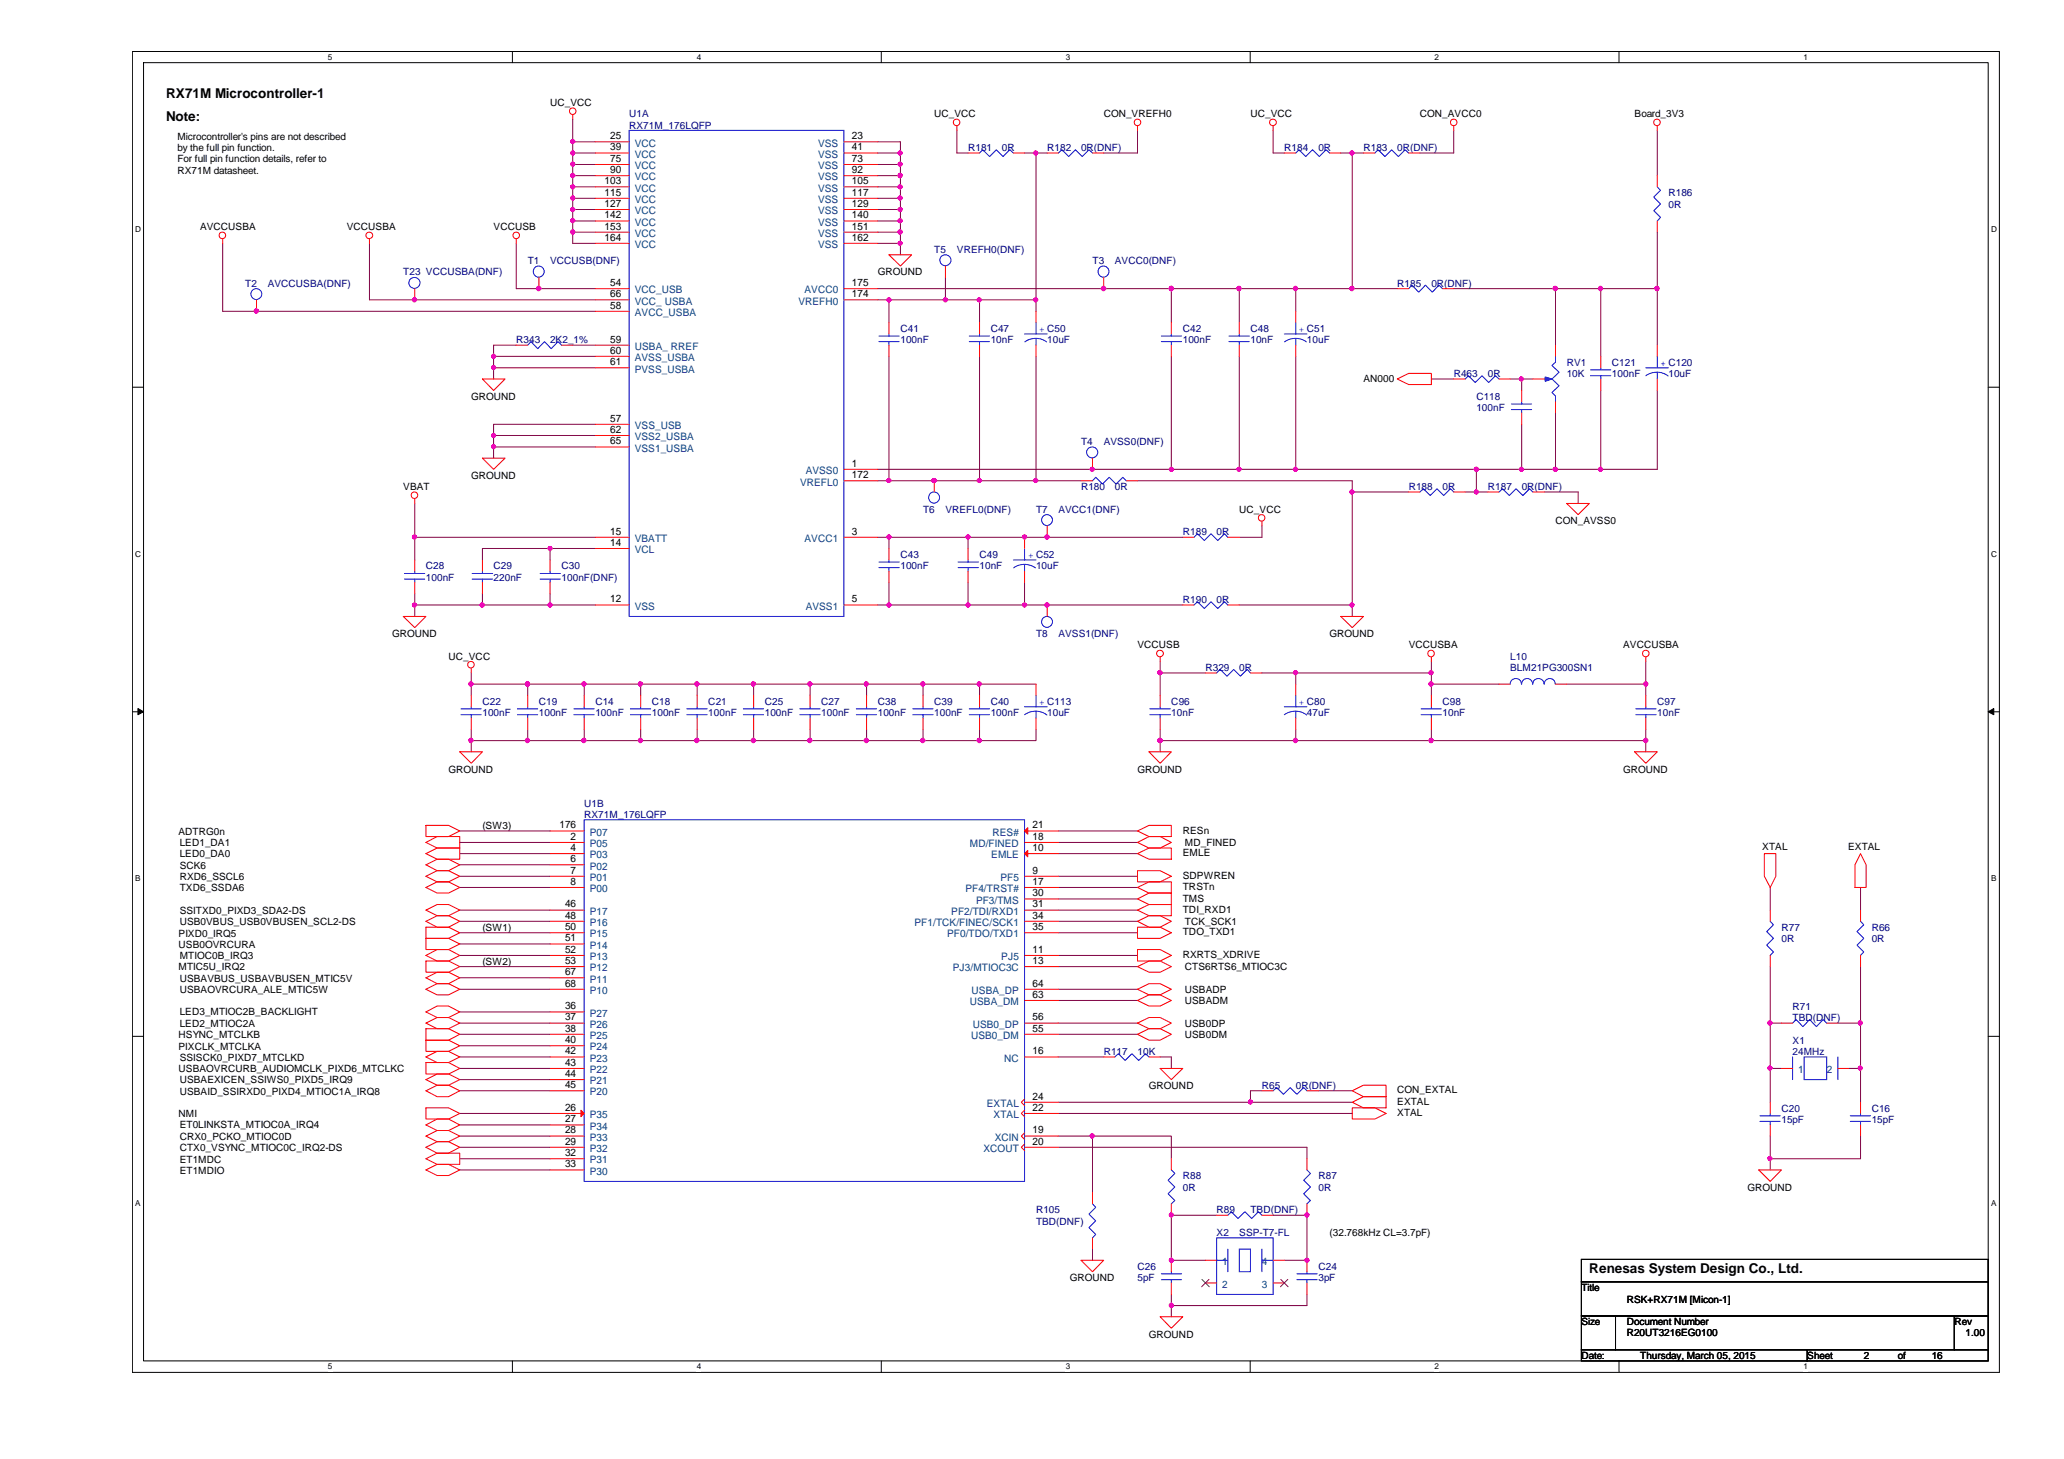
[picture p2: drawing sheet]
<svg xmlns="http://www.w3.org/2000/svg" width="297mm" height="210mm" viewBox="0 0 297 210" stroke-linecap="round" stroke-linejoin="round" font-family="sans-serif">
<path d="M19 7.4h268.7v190h-268.6zM20.7 9h265.4v186.8h-265.4z" fill="none" stroke="#000" stroke-width=".14"/>
<g fill="#fff">
<path d="M47.2 7.6h.6v1.3h-.6z"/>
<path d="M47.2 196h.6v1.3h-.6z"/>
</g>
<path d="M73.7 7.4v1.6M73.7 195.8v1.6" fill="none" stroke="#000" stroke-width=".14"/>
<g fill="#fff">
<path d="M100.3 7.6h.6v1.3h-.6z"/>
<path d="M100.3 196h.6v1.3h-.6z"/>
</g>
<path d="M126.8 7.4v1.6M126.8 195.8v1.6" fill="none" stroke="#000" stroke-width=".14"/>
<g fill="#fff">
<path d="M153.4 7.6h.6v1.3h-.6z"/>
<path d="M153.4 196h.6v1.3h-.6z"/>
</g>
<path d="M179.9 7.4v1.6M179.9 195.8v1.6" fill="none" stroke="#000" stroke-width=".14"/>
<g fill="#fff">
<path d="M206.5 7.6h.6v1.3h-.6z"/>
<path d="M206.5 196h.6v1.3h-.6z"/>
</g>
<path d="M233 7.4v1.6M233 195.8v1.6" fill="none" stroke="#000" stroke-width=".14"/>
<g fill="#fff">
<path d="M259.5 7.6h.6v1.3h-.6z"/>
<path d="M259.5 196h.6v1.3h-.6z"/>
<path d="M19.5 32.3h.8v1.4h-.8z"/>
<path d="M286.6 32.3h.8v1.4h-.8z"/>
<path d="M19.5 79h.8v1.3h-.8z"/>
<path d="M286.6 79h.8v1.3h-.8z"/>
</g>
<path d="M19.1 55.7h1.6M286.1 55.7h1.6" fill="none" stroke="#000" stroke-width=".14"/>
<g fill="#fff">
<path d="M19.5 125.7h.7v1.3h-.7z"/>
<path d="M286.6 125.7h.7v1.3h-.7z"/>
</g>
<path d="M19.1 102.4h1.6M286.1 102.4h1.6" fill="none" stroke="#000" stroke-width=".14"/>
<path d="M19.9 101.9l.8 .5-.8 .4zM286.1 102.4l.8-.5v.9z" fill="#000" stroke="#000" stroke-width=".14"/>
<g fill="#fff">
<path d="M19.5 172.4h.7v1.3h-.7z"/>
<path d="M286.6 172.4h.7v1.3h-.7z"/>
</g>
<path d="M19.1 149.1h1.6M286.1 149.1h1.6M227.6 181.2h58.5v3.2h-58.5zM227.6 184.4h58.5v4.9h-58.5zM227.6 189.3h4.9v4.9h-4.9zM227.6 194.2h32.5v1.6h-32.5zM232.5 189.3h48.8v4.9h-48.8zM260.1 194.2h26v1.6h-26zM281.3 189.3h4.8v4.9h-4.8z" fill="none" stroke="#000" stroke-width=".14"/>
<g fill="none" stroke="#800040" stroke-width=".14">
<path d="M82.4 17.1v3.3M137.7 18.8v3.2h1.6M163.7 18.8v3.2h-4.9M183.2 18.8v3.2h1.6M209.2 18.8v3.2h-4.9M238.5 18.8v6.5M32 35v9.8h53.7M53.2 35v8.1h32.5M74.3 35v6.5h11.4M82.4 33.4v1.6h3.3M82.4 20.4v1.6M82.4 22v1.7"/>
<path d="M82.4 23.7v1.6M82.4 25.3v1.6M82.4 26.9v1.6M82.4 28.5v1.6M82.4 30.1v1.7M82.4 31.8v1.6M82.4 20.4h3.3M82.4 22h3.3M82.4 23.7h3.3M82.4 25.3h3.3M82.4 26.9h3.3M82.4 28.5h3.3"/>
<path d="M82.4 30.1h3.3M82.4 31.8h3.3M82.4 33.4h3.3M126.3 20.4h3.3v1.6M126.3 35h3.3M126.3 33.4h3.3M126.3 31.8h3.3M126.3 30.1h3.3M126.3 28.5h3.3M126.3 26.9h3.3M126.3 25.3h3.3M126.3 23.7h3.3"/>
<path d="M126.3 22h3.3M129.6 33.4v1.6M129.6 35v1.7M129.6 31.8v1.6M129.6 30.1v1.7M129.6 28.5v1.6M129.6 26.9v1.6M129.6 25.3v1.6M129.6 23.7v1.6M129.6 22v1.7M136.1 39.9v3.2h-8.2M147.4 22h1.7"/>
<path d="M149.1 22h1.6M149.1 22v21.1M193 22h1.6M194.6 22v19.5M194.6 22h1.6M238.5 33.4v8.1M71 52.9v1.6M71 51.3v1.6M71 52.9h14.7M71 51.3h14.7M74.3 49.7h-3.3v1.6M82.4 49.7h3.3"/>
<path d="M126.3 41.5h42.3v4.9M126.3 43.1h1.6M127.9 43.1v3.3M127.9 51.3v17.9M136.1 43.1h4.9M141 43.1v3.3M141 51.3v17.9M141 43.1h8.1M149.1 43.1v1.7M149.1 51.3v17.9M168.6 51.3v16.2M168.6 41.5h9.8"/>
<path d="M178.4 41.5h16.2M178.4 41.5v4.9M178.4 51.3v16.2M186.5 41.5v3.3M186.5 51.3v16.2h26M194.6 41.5h6.5M206 54.5h3.2M209.2 41.5h14.7v8.2M217.3 54.5h1.7M219 54.5v1.7M219 54.5h1.6M223.9 41.5h6.5"/>
<path d="M223.9 59.4v8.1h6.5M230.4 56.2v11.3M230.4 41.5h8.1M230.4 41.5v9.8M238.5 56.2v11.3h-8.1M238.5 41.5v8.2M59.7 72.4v4.9M59.7 77.3v3.3M59.7 77.3h26M71 62.7v1.6M71 64.3v1.6M71 62.7h14.7"/>
<path d="M71 64.3h14.7M79.2 78.9h6.5M85.7 61h-14.7v1.7M126.3 77.3h1.6M126.3 67.5h42.3M126.3 69.2h1.6M127.9 69.2h13.1M139.3 77.3h-11.4v1.6M141 69.2h8.1M149.1 69.2h6.5M163.7 69.2h30.9v1.6M168.6 67.5h9.8"/>
<path d="M170.2 77.3h-30.9v1.6M178.4 67.5h8.1M181.6 75.6v1.7h-3.2M194.6 70.8v16.2M194.6 70.8h8.1M210.9 70.8h1.6M212.5 70.8h1.6M212.5 67.5v3.3M212.5 67.5h6.5M219 61v6.5h4.9M222.3 70.8h4.8v1.6M59.7 85.4v1.6"/>
<path d="M59.7 87v1.7M59.7 87h9.7M67.8 98.4h8.1M67.8 96.8v1.6M67.8 98.4v1.6M69.4 80.6v-1.7h9.8v1.7M69.4 85.4v1.6M69.4 87h9.8M75.9 98.4v1.6M75.9 98.4h8.2M79.2 87h6.5M79.2 85.4v1.6"/>
<path d="M84.1 98.4v1.6M84.1 98.4h8.1M92.2 98.4v1.6M92.2 98.4h8.1M100.3 98.4v1.6M100.3 98.4h8.2M108.5 98.4v1.6M108.5 98.4h8.1M116.6 98.4v1.6M116.6 98.4h8.1M124.7 98.4v1.6M124.7 98.4h8.1"/>
<path d="M127.9 83.8v3.2h-1.6M132.8 98.4v1.6M132.8 98.4h8.2M139.3 87h8.1M139.3 83.8v3.2h-11.4M141 98.4h8.1M141 98.4v1.6M147.4 83.8v3.2M147.4 87h22.8M167 96.8h6.5M167 95.2v1.6M167 96.8v3.2"/>
<path d="M178.4 87h16.2M181.6 96.8h4.9M186.5 96.8v1.6M186.5 96.8h19.5M194.6 87v1.7M206 98.4h9.7M206 95.2v1.6M206 98.4v1.6M206 96.8v1.6M225.5 98.4h11.4M236.9 98.4v1.6M236.9 95.2v3.2"/>
<path d="M66.2 119.5h13M67.8 104.9v1.7M67.8 106.6v1.6M75.9 104.9v1.7h-8.1M84.1 104.9v1.7h-8.2M92.2 104.9v1.7h-8.1M100.3 104.9v1.7h-8.1M108.5 104.9v1.7h-8.2M116.6 104.9v1.7h-8.1M124.7 104.9v1.7h-8.1M132.8 104.9v1.7h-8.1M141 104.9v1.7h-8.2"/>
<path d="M149.1 104.9v1.7h-8.1M152.3 119.5h11.4M167 106.6h19.5M167 106.6v1.6M167 104.9v1.7M186.5 104.9v1.7M186.5 106.6h19.5M206 104.9v1.7M206 106.6h30.9M236.9 104.9v1.7M236.9 106.6v1.6M66.2 121.2h13"/>
<path d="M66.2 124.4h13M66.2 126.1h13M66.2 127.7h13M66.2 132.5h13M66.2 135.8h13M66.2 139.1h13M66.2 122.8h13M66.2 130.9h13M66.2 134.2h13M66.2 137.5h13M152.3 121.2h11.4M152.3 122.8h11.4"/>
<path d="M152.3 126.1h11.4M152.3 127.7h11.4M152.3 129.3h11.4M152.3 130.9h11.4M152.3 132.5h11.4M152.3 134.2h11.4M152.3 137.5h11.4M152.3 139.1h11.4M254.8 139.1v8.1M254.8 127.7v3.2M267.8 139.1v8.1M267.8 127.7v3.2"/>
<path d="M66.2 142.3h13M66.2 147.2h13M66.2 150.5h13M66.2 153.7h13M66.2 156.9h13M66.2 140.7h13M66.2 145.6h13M66.2 148.8h13M66.2 152.1h13M66.2 155.3h13M152.3 158.6h27.7M152.3 148.8h11.4"/>
<path d="M152.3 147.2h11.4M152.3 143.9h11.4M152.3 142.3h11.4M152.3 152.1h6.5M167 152.1h1.6v1.6M180 158.6h14.6M181.6 156.9h-1.6v1.7M189.7 156.9h4.9M254.8 147.2h1.6M254.8 153.7h1.6M254.8 153.7v4.9M254.8 147.2v6.5"/>
<path d="M264.5 147.2h3.3M266.1 153.7h1.7M267.8 147.2v6.5M267.8 153.7v4.9M66.2 161.8h13M66.2 165.1h13M66.2 168.3h13M66.2 160.2h13M66.2 163.4h13M66.2 166.7h13M152.3 160.2h42.3M152.3 165.1h35.8v1.6"/>
<path d="M152.3 163.4h4.9v8.2M157.2 179.7v1.6M157.2 163.4h11.4v3.3M175.1 174.8h-6.5v6.5h4.9M183.2 174.8h4.9v6.5h-3.3M254.8 163.4v3.3M254.8 166.7v1.6M267.8 163.4v3.3h-13M168.6 186.2v1.6M168.6 187.8v1.6M188.1 186.2v1.6h-19.5"/>
</g>
<g fill="#f0f" stroke="#f0f" stroke-width=".14">
<circle cx="82.4" cy="20.4" r=".3"/>
<circle cx="82.4" cy="22" r=".3"/>
<circle cx="82.4" cy="23.6" r=".3"/>
<circle cx="82.4" cy="25.2" r=".31"/>
<circle cx="82.4" cy="26.9" r=".3"/>
<circle cx="82.4" cy="28.5" r=".3"/>
<circle cx="82.4" cy="30.1" r=".3"/>
<circle cx="82.4" cy="31.7" r=".3"/>
<circle cx="82.4" cy="33.4" r=".31"/>
<circle cx="71" cy="52.9" r=".3"/>
<circle cx="71" cy="51.3" r=".3"/>
<circle cx="77.5" cy="41.5" r=".32"/>
<circle cx="36.9" cy="44.7" r=".31"/>
<circle cx="71" cy="62.6" r=".3"/>
<circle cx="71" cy="64.3" r=".3"/>
<circle cx="59.6" cy="77.3" r=".3"/>
<circle cx="79.2" cy="78.9" r=".3"/>
<circle cx="69.4" cy="87" r=".31"/>
<circle cx="59.6" cy="87" r=".3"/>
<circle cx="129.5" cy="35" r=".3"/>
<circle cx="129.5" cy="31.7" r=".3"/>
<circle cx="129.5" cy="30.1" r=".3"/>
<circle cx="129.5" cy="28.5" r=".3"/>
<circle cx="129.5" cy="26.9" r=".3"/>
<circle cx="129.5" cy="25.2" r=".31"/>
<circle cx="129.5" cy="23.6" r=".3"/>
<circle cx="129.5" cy="22" r=".3"/>
<circle cx="136.1" cy="43.1" r=".3"/>
<circle cx="140.9" cy="43.1" r=".3"/>
<circle cx="140.9" cy="69.1" r=".3"/>
<circle cx="149.1" cy="43.1" r=".3"/>
<circle cx="149.1" cy="22" r=".3"/>
<circle cx="168.6" cy="41.5" r=".31"/>
<circle cx="158.8" cy="41.5" r=".32"/>
<circle cx="168.6" cy="67.5" r=".3"/>
<circle cx="178.3" cy="67.5" r=".3"/>
<circle cx="186.4" cy="67.5" r=".3"/>
<circle cx="186.4" cy="41.5" r=".31"/>
<circle cx="178.3" cy="41.5" r=".31"/>
<circle cx="194.6" cy="41.5" r=".31"/>
<circle cx="194.6" cy="22" r=".3"/>
<circle cx="79.2" cy="87" r=".3"/>
<circle cx="134.4" cy="69.1" r=".31"/>
<circle cx="129.5" cy="33.4" r=".31"/>
<circle cx="157.2" cy="67.5" r=".3"/>
<circle cx="149.1" cy="69.1" r=".3"/>
<circle cx="212.5" cy="70.8" r=".3"/>
<circle cx="212.5" cy="67.5" r=".3"/>
<circle cx="218.9" cy="67.5" r=".3"/>
<circle cx="223.8" cy="67.5" r=".31"/>
<circle cx="218.9" cy="54.5" r=".3"/>
<circle cx="223.8" cy="41.5" r=".32"/>
<circle cx="230.3" cy="67.5" r=".3"/>
<circle cx="238.5" cy="41.5" r=".31"/>
<circle cx="230.3" cy="41.5" r=".31"/>
<circle cx="127.9" cy="77.3" r=".3"/>
<circle cx="139.3" cy="77.3" r=".3"/>
<circle cx="147.4" cy="87" r=".3"/>
<circle cx="139.3" cy="87" r=".3"/>
<circle cx="127.9" cy="87" r=".3"/>
<circle cx="150.7" cy="77.3" r=".31"/>
<circle cx="150.7" cy="87" r=".31"/>
<circle cx="194.6" cy="87" r=".3"/>
<circle cx="127.9" cy="43.1" r=".3"/>
<circle cx="127.9" cy="69.1" r=".3"/>
<circle cx="147.4" cy="77.3" r=".3"/>
<circle cx="75.9" cy="98.4" r=".31"/>
<circle cx="67.8" cy="98.4" r=".31"/>
<circle cx="140.9" cy="106.5" r=".31"/>
<circle cx="132.8" cy="106.5" r=".31"/>
<circle cx="140.9" cy="98.4" r=".31"/>
<circle cx="132.8" cy="98.4" r=".31"/>
<circle cx="116.5" cy="98.4" r=".31"/>
<circle cx="108.4" cy="98.4" r=".31"/>
<circle cx="100.3" cy="98.4" r=".31"/>
<circle cx="92.1" cy="98.4" r=".31"/>
<circle cx="84" cy="98.4" r=".31"/>
<circle cx="67.8" cy="106.5" r=".31"/>
<circle cx="75.9" cy="106.5" r=".31"/>
<circle cx="84" cy="106.5" r=".31"/>
<circle cx="92.1" cy="106.5" r=".31"/>
<circle cx="100.3" cy="106.5" r=".31"/>
<circle cx="108.4" cy="106.5" r=".31"/>
<circle cx="116.5" cy="106.5" r=".31"/>
<circle cx="124.7" cy="106.5" r=".31"/>
<circle cx="124.7" cy="98.4" r=".31"/>
<circle cx="236.8" cy="98.4" r=".31"/>
<circle cx="188.1" cy="181.3" r=".3"/>
<circle cx="188.1" cy="174.8" r=".3"/>
<circle cx="168.6" cy="187.8" r=".31"/>
<circle cx="157.2" cy="163.4" r=".31"/>
<circle cx="168.6" cy="181.3" r=".3"/>
<circle cx="168.6" cy="174.8" r=".3"/>
<circle cx="254.7" cy="147.2" r=".31"/>
<circle cx="267.7" cy="147.2" r=".31"/>
<circle cx="254.7" cy="166.7" r=".3"/>
<circle cx="254.7" cy="153.7" r=".3"/>
<circle cx="267.7" cy="153.7" r=".3"/>
<circle cx="180" cy="158.5" r=".3"/>
<circle cx="194.6" cy="70.8" r=".3"/>
<circle cx="59.6" cy="43.1" r=".3"/>
<circle cx="236.8" cy="106.5" r=".31"/>
<circle cx="205.9" cy="106.5" r=".31"/>
<circle cx="205.9" cy="98.4" r=".31"/>
<circle cx="186.4" cy="106.5" r=".31"/>
<circle cx="206" cy="96.8" r=".3"/>
<circle cx="186.4" cy="96.8" r=".3"/>
<circle cx="166.9" cy="106.5" r=".32"/>
<circle cx="166.9" cy="96.8" r=".31"/>
</g>
<g fill="none" stroke="#f00" stroke-width=".14">
<path d="M82.4 16.5v.6M137.7 18.1v.7M163.7 18.1v.7M183.2 18.1v.7M209.2 18.1v.7M238.5 18.1v.7M32 34.4v.6M53.2 34.4v.6M74.3 34.4v.6M77.6 39.9v1.6M85.7 20.4h4.9M85.7 22h4.9"/>
<path d="M85.7 23.7h4.9M85.7 25.3h4.9M85.7 26.9h4.9M85.7 28.5h4.9M85.7 30.1h4.9M85.7 31.8h4.9M85.7 33.4h4.9M85.7 35h4.9M121.5 20.4h4.8M121.5 22h4.8M121.5 23.7h4.8M121.5 25.3h4.8"/>
<path d="M121.5 26.9h4.8M121.5 28.5h4.8M121.5 30.1h4.8M121.5 31.8h4.8M121.5 33.4h4.8M121.5 35h4.8M127.9 36.7h3.3l-1.6 1.6zM136.1 38.3v1.6M139.3 22h1.7M145.8 22h1.6M150.7 22h1.6M157.2 22h1.6"/>
<path d="M158.8 39.9v1.6M184.8 22h1.7M191.3 22h1.7M196.2 22h1.7M202.7 22h1.6M238.5 25.3v1.6M238.5 31.8v1.6M36.9 43.1v1.7M59.7 41.5v1.6M69.4 54.5h3.3l-1.7 1.7zM74.3 49.7h1.6M80.8 49.7h1.6"/>
<path d="M85.7 41.5h4.9M85.7 51.3h4.9M85.7 43.1h4.9M85.7 44.8h4.9M85.7 52.9h4.9M85.7 49.7h4.9M121.5 43.1h4.8M121.5 41.5h4.8M127.9 46.4v1.6M127.9 49.7v1.6M141 46.4v1.6M141 49.7v1.6"/>
<path d="M149.1 44.8v1.6M149.1 49.7v1.6M168.6 46.4v1.6M168.6 49.7v1.6M178.4 46.4v1.6M178.4 49.7v1.6M186.5 44.8v1.6M186.5 49.7v1.6M201.1 54.5l1.6-.8h3.3v1.6h-3.3zM201.1 41.5h1.6M207.6 41.5h1.6M209.2 54.5h1.7"/>
<path d="M215.7 54.5h1.6M219 56.2v1.6M219 59.4v1.6M220.6 54.5h1.6M223.9 49.7v1.6M223.9 57.8v1.6M230.4 51.3v1.6M230.4 54.5v1.7M238.5 49.7v1.6M238.5 54.5v1.7M59.7 71.8v.6M69.4 65.9h3.3l-1.7 1.6z"/>
<path d="M85.7 78.9h4.9M85.7 77.3h4.9M85.7 61h4.9M85.7 62.7h4.9M85.7 64.3h4.9M121.5 67.5h4.8M121.5 77.3h4.8M121.5 69.2h4.8M127.9 78.9v1.7M134.5 69.2v1.6M139.3 78.9v1.7M147.4 77.3v1.6"/>
<path d="M150.7 75.6v1.7M155.6 69.2h1.6M157.2 65.9v1.6M162.1 69.2h1.6M170.2 77.3h1.6M176.7 77.3h1.7M181.6 75v.6M202.7 70.8h1.6M209.2 70.8h1.7M214.1 70.8h1.6M220.6 70.8h1.7M225.5 72.4h3.2l-1.6 1.6z"/>
<path d="M58 88.7h3.3l-1.6 1.6zM59.7 80.6v1.6M59.7 83.8v1.6M67.8 96.1v.7M69.4 80.6v1.6M69.4 83.8v1.6M79.2 80.6v1.6M79.2 83.8v1.6M85.7 87h4.9M121.5 87h4.8M127.9 82.2v1.6M139.3 82.2v1.6"/>
<path d="M147.4 82.2v1.6M149.1 98.4v1.6M150.7 87v1.7M167 94.5v.7M170.2 87h1.6M173.5 96.8h1.6M176.7 87h1.7M180 96.8h1.6M186.5 98.4v1.6M193 88.7h3.2l-1.6 1.6zM206 94.5v.7M215.7 98.4h1.6"/>
<path d="M223.9 98.4h1.6M236.9 94.5v.7M61.3 118.7h3.3l1.6 .8-1.6 .9h-3.3zM66.2 108.2h3.2l-1.6 1.6zM67.8 100v1.7M67.8 103.3v1.6M75.9 100v1.7M75.9 103.3v1.6M79.2 119.5h4.9M84.1 100v1.7M84.1 103.3v1.6M92.2 100v1.7"/>
<path d="M92.2 103.3v1.6M100.3 100v1.7M100.3 103.3v1.6M108.5 100v1.7M108.5 103.3v1.6M116.6 100v1.7M116.6 103.3v1.6M124.7 100v1.7M124.7 103.3v1.6M132.8 100v1.7M132.8 103.3v1.6M141 100v1.7"/>
<path d="M141 103.3v1.6M147.4 119.5h4.9M149.1 103.3v1.6M163.7 119.5l1.7-.8h3.2v1.7h-3.2zM165.4 108.2h3.2l-1.6 1.6zM167 100v1.7M167 103.3v1.6M186.5 103.3v1.6M206 100v1.7M206 103.3v1.6M235.2 108.2h3.3l-1.6 1.6zM236.9 100v1.7"/>
<path d="M236.9 103.3v1.6M61.3 124.4l1.6-.8h1.7l1.6 .8-1.6 .9h-1.7zM61.3 122.8l1.6-.8h3.3v1.6h-3.3zM61.3 121.2l1.6-.8h3.3v1.6h-3.3zM61.3 130.9l1.6-.8h1.7l1.6 .8-1.6 .8h-1.7zM61.3 132.5l1.6-.8h1.7l1.6 .8-1.6 .9h-1.7zM61.3 133.4h3.3l1.6 .8-1.6 .8h-3.3zM61.3 126.1l1.6-.8h1.7l1.6 .8-1.6 .8h-1.7zM61.3 127.7l1.6-.8h1.7l1.6 .8-1.6 .8h-1.7zM61.3 137.5l1.6-.9h1.7l1.6 .9-1.6 .8h-1.7zM61.3 135h3.3l1.6 .8-1.6 .8h-3.3zM61.3 138.3h3.3l1.6 .8-1.6 .8h-3.3z"/>
<path d="M79.2 121.2h4.9M79.2 122.8h4.9M79.2 124.4h4.9M79.2 126.1h4.9M79.2 127.7h4.9M79.2 130.9h4.9M79.2 132.5h4.9M79.2 134.2h4.9M79.2 135.8h4.9M79.2 137.5h4.9M79.2 139.1h4.9M147.4 126.1h4.9"/>
<path d="M147.4 122.8h4.9M147.4 137.5h4.9M147.4 139.1h4.9M147.4 127.7h4.9M147.4 121.2h4.9M147.4 129.3h4.9M147.4 130.9h4.9M147.4 132.5h4.9M147.4 134.2h4.9M163.7 122.8l1.7-.8h3.2v1.6h-3.2zM163.7 125.3h3.3l1.6 .8-1.6 .8h-3.3zM163.7 127.7l1.7-.8h3.2v1.6h-3.2z"/>
<path d="M163.7 129.3l1.7-.8h3.2v1.6h-3.2zM163.7 130.9l1.7-.8h3.2v1.6h-3.2zM163.7 133.4h3.3l1.6 .8-1.6 .8h-3.3zM163.7 136.6h3.3l1.6 .9-1.6 .8h-3.3zM163.7 121.2l1.7-.8h1.6l1.6 .8-1.6 .8h-1.6zM163.7 139.1l1.7-.8h1.6l1.6 .8-1.6 .8h-1.6zM163.7 132.5l1.7-.8h1.6l1.6 .8-1.6 .9h-1.6zM253.9 122.8h1.7v3.3l-.8 1.6-.9-1.6zM254.8 130.9v1.6M254.8 137.5v1.6M267.8 122.8l.8 1.6v3.3h-1.6v-3.3zM267.8 130.9v1.6"/>
<path d="M267.8 137.5v1.6M61.3 140.7l1.6-.8h1.7l1.6 .8-1.6 .8h-1.7zM61.3 142.3l1.6-.8h1.7l1.6 .8-1.6 .8h-1.7zM61.3 145.6l1.6-.9h1.7l1.6 .9-1.6 .8h-1.7zM61.3 147.2l1.6-.8h1.7l1.6 .8-1.6 .8h-1.7zM61.3 152.1l1.6-.8h1.7l1.6 .8-1.6 .8h-1.7zM61.3 152.9h3.3l1.6 .8-1.6 .8h-3.3zM61.3 155.3l1.6-.8h1.7l1.6 .8-1.6 .8h-1.7zM61.3 156.9l1.6-.8h1.7l1.6 .8-1.6 .9h-1.7zM61.3 159.4h3.3l1.6 .8-1.6 .8h-3.3zM61.3 148h3.3l1.6 .8-1.6 .8h-3.3zM61.3 149.6h3.3l1.6 .9-1.6 .8h-3.3z"/>
<path d="M79.2 145.6h4.9M79.2 147.2h4.9M79.2 148.8h4.9M79.2 150.5h4.9M79.2 152.1h4.9M79.2 153.7h4.9M79.2 155.3h4.9M79.2 156.9h4.9M79.2 140.7h4.9M79.2 142.3h4.9M147.4 152.1h4.9M147.4 159.7l-.4 .5 .4 .5"/>
<path d="M147.4 158.1l-.4 .5 .4 .4M147.4 158.6h4.9M147.4 148.8h4.9M147.4 147.2h4.9M147.4 143.9h4.9M147.4 142.3h4.9M158.8 152.1h1.6M163.7 148.8l1.7-.8h1.6l1.6 .8-1.6 .8h-1.6zM163.7 147.2l1.7-.8h1.6l1.6 .8-1.6 .8h-1.6zM163.7 143.9l1.7-.8h1.6l1.6 .8-1.6 .8h-1.6zM163.7 142.3l1.7-.8h1.6l1.6 .8-1.6 .8h-1.6zM165.4 152.1h1.6"/>
<path d="M167 153.7h3.2l-1.6 1.6zM181.6 156.9h1.6M188.1 156.9h1.6M194.6 158.6l1.6-.8h3.3v1.6h-3.3zM194.6 159.4h3.3l1.6 .8-1.6 .8h-3.3zM194.6 156.9l1.6-.8h3.3v1.7h-3.3zM254.8 158.6v1.6M256.4 147.2h1.6M256.4 153.7h1.6M262.9 147.2h1.6M264.5 153.7h1.6M267.8 158.6v1.6"/>
<path d="M61.3 161.8l1.6-.8h1.7l1.6 .8-1.6 .8h-1.7zM61.3 163.4l1.6-.8h1.7l1.6 .8-1.6 .9h-1.7zM61.3 165.1l1.6-.8h1.7l1.6 .8-1.6 .8h-1.7zM61.3 166.7l1.6-.8h3.3v1.6h-3.3zM61.3 168.3l1.6-.8h1.7l1.6 .8-1.6 .8h-1.7zM79.2 160.2h4.9M79.2 161.8h4.9M79.2 163.4h4.9M79.2 165.1h4.9M79.2 166.7h4.9M79.2 168.3h4.9M147.4 164.6l-.4 .5 .4 .4"/>
<path d="M147.4 165.1h4.9M147.4 163l-.4 .4 .4 .5M147.4 163.4h4.9M147.4 160.2h4.9M157.2 171.6v1.6M157.2 178.1v1.6M168.6 166.7v1.6M168.6 173.2v1.6M175.1 174.8h1.6M181.6 174.8h1.6M188.1 166.7v1.6M188.1 173.2v1.6"/>
<path d="M253.1 168.3h3.3l-1.6 1.7zM254.8 161.8v1.6M267.8 161.8v1.6M155.6 181.3h3.2l-1.6 1.7zM167 189.4h3.2l-1.6 1.7zM168.6 181.3v1.7M168.6 184.6v1.6M173.5 181.3h1.6M173.5 184.6h1.6M183.2 184.6h1.6M183.2 181.3h1.6M188.1 181.3v1.7"/>
<path d="M188.1 184.6v1.6"/>
<circle cx="82.4" cy="16" r=".47"/>
<circle cx="137.7" cy="17.6" r=".47"/>
<circle cx="163.7" cy="17.6" r=".47"/>
<circle cx="183.2" cy="17.6" r=".48"/>
<circle cx="209.2" cy="17.6" r=".47"/>
<circle cx="238.5" cy="17.6" r=".47"/>
<circle cx="32" cy="33.9" r=".47"/>
<circle cx="53.2" cy="33.9" r=".48"/>
<circle cx="74.3" cy="33.9" r=".47"/>
<circle cx="59.6" cy="71.2" r=".47"/>
<circle cx="181.6" cy="74.5" r=".47"/>
<circle cx="67.8" cy="95.6" r=".47"/>
<circle cx="166.9" cy="94" r=".48"/>
<circle cx="205.9" cy="94" r=".47"/>
<circle cx="236.8" cy="94" r=".47"/>
</g>
<g fill="none" stroke="#00f" stroke-width=".14">
<path d="M90.6 18.8h30.9v69.9h-30.9zM141 22l.4-.5 1 1 1-1 1 1 .9-1 .5 .5M152.3 22l.5-.5 1 1 1-1 .9 1 1-1 .5 .5M186.5 22l.4-.5 1 1 1-1 1 1 .9-1 .5 .5M197.9 22l.4-.5 1 1 1-1 1 1 .9-1 .5 .5M238.5 26.9l.5 .5-1 1 1 .9-1 1 1 1-.5 .5M75.9 49.7l.5-.6 1 1.1 1-1.1 .9 1.1 1-1.1 .5 .6M126.5 49.1h2.9M126.5 48.3h2.9M127.9 48v.3M127.9 49.1v.6M139.5 49.1h2.9"/>
<path d="M139.5 48.3h2.9M141 48v.3M141 49.1v.6M147.4 48h3.3M147.5 49.2a2.67 2.67 0 0 1 3.1 0M149.1 48.7v1M149.1 46.4v1.6M167.1 49.1h3M167.1 48.3h3M168.6 48v.3M168.6 49.1v.6M176.9 49.1h2.9"/>
<path d="M176.9 48.3h2.9M178.4 48v.3M178.4 49.1v.6M184.8 48h3.3M184.9 49.2a2.67 2.67 0 0 1 3.1 0M186.5 48.7v1M186.5 46.4v1.6M202.7 41.5l.5-.5 1 1 .9-1 1 1 1-1 .5 .5M210.9 54.5l.4-.4 1 .9 1-.9 .9 .9 1-.9 .5 .4M217.5 58.9h2.9M217.5 58.1h2.9M219 57.8v.3"/>
<path d="M219 58.9v.5M222.3 54.5h.2M223.9 51.3v.8l-.5 .5 1 1-1 .9 1 1-1 1 .5 .5v.8M228.9 54.1h2.9M228.9 53.2h2.9M230.4 52.9v.3M230.4 54.1v.4M236.9 54.1a2.71 2.71 0 0 1 3.2 0M236.9 52.9h3.2M238.5 53.6v.9M238.5 51.3v1.6M147.4 78.9v1.7"/>
<path d="M157.2 69.2l.5-.5 1 .9 .9-.9 1 .9 1-.9 .5 .5M171.8 77.3l.5-.5 1 1 1-1 1 1 .9-1 .5 .5M204.3 70.8l.6-.5 .9 1 1-1 1 1 .9-1 .5 .5M215.7 70.8l.5-.5 1 1 1-1 1 1 .9-1 .5 .5M58.2 83.3h2.9M58.2 82.5h2.9M59.7 82.2v.3M59.7 83.3v.5M67.9 83.3h3M67.9 82.5h3M69.4 82.2v.3M69.4 83.3v.5"/>
<path d="M77.7 83.3h2.9M77.7 82.5h2.9M79.2 82.2v.3M79.2 83.3v.5M126.5 81.7h2.9M126.5 80.9h2.9M127.9 80.6v.3M127.9 81.7v.5M137.9 81.7h2.9M137.9 80.9h2.9M139.3 80.6v.3M139.3 81.7v.5"/>
<path d="M145.8 80.6h3.3M145.9 81.7a2.67 2.67 0 0 1 3.1 0M147.4 81.2v1M171.8 87l.5-.4 1 .9 1-.9 1 .9 .9-.9 .5 .4M175.1 96.8l.5-.5 1 1 .9-1 1 1 1-1 .5 .5M218.9 98.4a.8 .8 0 0 0-.8-.8 .8 .8 0 0 0-.8 .8M220.6 98.4a.78 .78 0 0 0-.8-.8 .78 .78 0 0 0-.8 .8M222.2 98.4a.8 .8 0 0 0-.8-.8 .8 .8 0 0 0-.8 .8M223.8 98.4a.78 .78 0 0 0-.8-.8 .78 .78 0 0 0-.7 .8M66.3 102.8h3M66.3 102h3M67.8 101.7v.3"/>
<path d="M67.8 102.8v.5M74.5 102.8h2.9M74.5 102h2.9M75.9 101.7v.3M75.9 102.8v.5M82.6 102.8h2.9M82.6 102h2.9M84.1 117.9h63.3v52.1h-63.3zM84.1 101.7v.3M84.1 102.8v.5M90.7 102.8h2.9M90.7 102h2.9"/>
<path d="M92.2 101.7v.3M92.2 102.8v.5M98.8 102.8h3M98.8 102h3M100.3 101.7v.3M100.3 102.8v.5M107 102.8h2.9M107 102h2.9M108.5 101.7v.3M108.5 102.8v.5M115.1 102.8h2.9M115.1 102h2.9"/>
<path d="M116.6 101.7v.3M116.6 102.8v.5M123.2 102.8h3M123.2 102h3M124.7 101.7v.3M124.7 102.8v.5M131.4 102.8h2.9M131.4 102h2.9M132.8 101.7v.3M132.8 102.8v.5M139.5 102.8h2.9M139.5 102h2.9"/>
<path d="M141 101.7v.3M141 102.8v.5M147.4 102.8a2.71 2.71 0 0 1 3.3 .1M147.4 101.7h3.3M149.1 102.3v1M149.1 100v1.7M165.5 102.8h2.9M165.5 102h2.9M167 101.7v.3M167 102.8v.5M184.8 102.8a2.71 2.71 0 0 1 3.2 .1M184.8 101.7h3.3"/>
<path d="M186.5 102.3v1M186.5 100v1.7M204.5 102.8h2.9M204.5 102h2.9M206 101.7v.3M206 102.8v.5M235.4 102.8h2.9M235.4 102h2.9M236.9 101.7v.3M236.9 102.8v.5M254.8 132.5l.4 .6-.9 .9 .9 1-.9 1 .9 .9-.4 .6M267.8 132.5l.4 .6-.9 .9 .9 1-.9 1 .9 .9-.4 .6"/>
<path d="M160.4 152.1l.6-.5 .9 1 1-1 1 1 .9-1 .6 .5M183.2 156.9l.5-.4 1 .9 1-.9 .9 .9 1-.9 .5 .4M258 147.2l.5-.5 1 1 .9-1 1 1 1-1 .5 .5M258 152.1v3.2M259.6 152.1h3.3v3.2h-3.3zM264.5 152.1v3.2M157.2 173.2l.5 .5-1 1 1 .9-1 1 1 1-.5 .5M168.6 168.3l.5 .5-1 1 1 1-1 .9 1 1-.5 .5M175.1 178.1h8.1v8.1h-8.1zM176.7 179.7v3.3M176.7 174.8l.5-.5 1 1 1-1 .9 1 1-1 .5 .5M178.4 179.7h1.6v3.3h-1.6z"/>
<path d="M181.6 179.7v3.3M188.1 168.3l.5 .5-1 1 1 1-1 .9 1 1-.5 .5M253.3 161.3h2.9M253.3 160.5h2.9M254.8 160.2v.3M254.8 161.3v.5M266.3 161.3h2.9M266.3 160.5h2.9M267.8 160.2v.3M267.8 161.3v.5M167.1 184.1h3M167.1 183.3h3"/>
<path d="M168.6 183v.3M168.6 184.1v.5M175.1 181.3h1.6M181.6 181.3h1.6M186.6 184.1h3M186.6 183.3h3M188.1 183v.3M188.1 184.1v.5"/>
<circle cx="77.5" cy="39.1" r=".79"/>
<circle cx="136.1" cy="37.4" r=".8"/>
<circle cx="158.8" cy="39.1" r=".79"/>
<circle cx="36.9" cy="42.3" r=".78"/>
<circle cx="59.7" cy="40.7" r=".8"/>
<circle cx="134.4" cy="71.6" r=".79"/>
<circle cx="150.7" cy="74.8" r=".78"/>
<circle cx="157.2" cy="65.1" r=".8"/>
<circle cx="150.7" cy="89.5" r=".78"/>
</g>
<path d="M222.4 54.2l1 .3-1 .4z" fill-rule="evenodd" fill="#00f" stroke="#00f" stroke-width=".14"/>
<path d="M173 184.1l1 1M174 184.1l-1.1 1M184.3 184.1l1.1 1M185.3 184.1l-1 1" fill="none" stroke="#804000" stroke-width=".14"/>
<g fill="#f00" stroke="#f00" stroke-width=".14">
<path d="M147.9 122.3v1l-.5-.5z"/>
<path d="M147.9 119.1v.9l-.5-.5z"/>
<path d="M83.6 159.7l.5 .5-.5 .5z"/>
</g>
<g font-size="1.9">
<text x="23.9" y="17.4">Note:</text>
<text x="23.9" y="14.1">RX71M Microcontroller-1</text>
<text x="228.7" y="183.1">Renesas System Design Co., Ltd.</text>
</g>
<g font-size="1.5">
<text x="87.8" y="20">25</text>
<text x="87.8" y="21.6">39</text>
<text x="87.8" y="23.3">75</text>
<text x="122.6" y="20">23</text>
<text x="122.6" y="21.6">41</text>
<text x="122.6" y="23.3">73</text>
<text x="87" y="26.5">103</text>
<text x="87" y="28.2">115</text>
<text x="87" y="29.8">127</text>
<text x="87.8" y="24.9">90</text>
<text x="122.6" y="24.9">92</text>
<text x="122.6" y="26.5">105</text>
<text x="122.6" y="28.2">117</text>
<text x="122.6" y="29.8">129</text>
<text x="87" y="31.4">142</text>
<text x="87" y="33">153</text>
<text x="87" y="34.6">164</text>
<text x="122.6" y="31.4">140</text>
<text x="122.6" y="33">151</text>
<text x="122.6" y="34.6">162</text>
<text x="87.8" y="41.1">54</text>
<text x="122.6" y="41.1">175</text>
<text x="87.8" y="42.8">66</text>
<text x="87.8" y="44.4">58</text>
<text x="122.6" y="42.8">174</text>
<text x="87.8" y="50.9">60</text>
<text x="87.8" y="52.5">61</text>
<text x="87.8" y="49.3">59</text>
<text x="87.8" y="60.7">57</text>
<text x="87.8" y="62.3">62</text>
<text x="87.8" y="63.9">65</text>
<text x="122.6" y="68.8">172</text>
<text x="122.6" y="67.1">1</text>
<text x="87.8" y="76.9">15</text>
<text x="122.6" y="76.9">3</text>
<text x="87.8" y="78.5">14</text>
<text x="87.8" y="86.7">12</text>
<text x="122.6" y="86.7">5</text>
<text x="80.5" y="119.2">176</text>
<text x="148.6" y="119.2">21</text>
<text x="82.1" y="120.8">2</text>
<text x="82.1" y="122.4">4</text>
<text x="82.1" y="124">6</text>
<text x="82.1" y="125.7">7</text>
<text x="148.6" y="120.8">18</text>
<text x="148.6" y="122.4">10</text>
<text x="148.6" y="125.7">9</text>
<text x="81.3" y="130.6">46</text>
<text x="82.1" y="127.3">8</text>
<text x="148.6" y="127.3">17</text>
<text x="148.6" y="130.6">31</text>
<text x="148.6" y="128.9">30</text>
<text x="81.3" y="132.2">48</text>
<text x="81.3" y="133.8">50</text>
<text x="81.3" y="135.4">51</text>
<text x="81.3" y="137.1">52</text>
<text x="148.6" y="133.8">35</text>
<text x="148.6" y="137.1">11</text>
<text x="148.6" y="132.2">34</text>
<text x="81.3" y="138.7">53</text>
<text x="81.3" y="140.3">67</text>
<text x="81.3" y="141.9">68</text>
<text x="148.6" y="141.9">64</text>
<text x="148.6" y="143.6">63</text>
<text x="148.6" y="138.7">13</text>
<text x="81.3" y="145.2">36</text>
<text x="81.3" y="146.8">37</text>
<text x="81.3" y="148.4">38</text>
<text x="148.6" y="146.8">56</text>
<text x="148.6" y="148.4">55</text>
<text x="81.3" y="150.1">40</text>
<text x="81.3" y="151.7">42</text>
<text x="81.3" y="153.3">43</text>
<text x="81.3" y="154.9">44</text>
<text x="148.6" y="151.7">16</text>
<text x="81.3" y="159.8">26</text>
<text x="81.3" y="161.5">27</text>
<text x="81.3" y="156.5">45</text>
<text x="148.6" y="159.8">22</text>
<text x="148.6" y="158.2">24</text>
<text x="81.3" y="163.1">28</text>
<text x="81.3" y="164.7">29</text>
<text x="81.3" y="166.3">32</text>
<text x="81.3" y="167.9">33</text>
<text x="148.6" y="163.1">19</text>
<text x="148.6" y="164.7">20</text>
</g>
<g font-size="1.5" fill="#004080">
<text x="91.4" y="21.1">VCC</text>
<text x="91.4" y="22.7">VCC</text>
<text x="117.7" y="21.1">VSS</text>
<text x="117.7" y="22.7">VSS</text>
<text x="91.4" y="24.3">VCC</text>
<text x="91.4" y="26">VCC</text>
<text x="91.4" y="27.6">VCC</text>
<text x="91.4" y="29.2">VCC</text>
<text x="117.7" y="24.3">VSS</text>
<text x="117.7" y="26">VSS</text>
<text x="117.7" y="27.6">VSS</text>
<text x="117.7" y="29.2">VSS</text>
<text x="91.4" y="30.8">VCC</text>
<text x="91.4" y="32.5">VCC</text>
<text x="91.4" y="34.1">VCC</text>
<text x="91.4" y="35.7">VCC</text>
<text x="117.7" y="30.8">VSS</text>
<text x="117.7" y="32.5">VSS</text>
<text x="117.7" y="34.1">VSS</text>
<text x="117.7" y="35.7">VSS</text>
<text x="91.4" y="42.2">VCC_USB</text>
<text x="91.4" y="43.8">VCC_ USBA</text>
<text x="91.4" y="45.5">AVCC_USBA</text>
<text x="114.9" y="43.8">VREFH0</text>
<text x="115.8" y="42.2">AVCC0</text>
<text x="91.4" y="51.9">AVSS_USBA</text>
<text x="91.4" y="53.6">PVSS_USBA</text>
<text x="91.4" y="50.3">USBA_ RREF</text>
<text x="91.4" y="61.7">VSS_USB</text>
<text x="91.4" y="63.3">VSS2_USBA</text>
<text x="91.4" y="65">VSS1_USBA</text>
<text x="115.1" y="69.8">VREFL0</text>
<text x="116" y="68.2">AVSS0</text>
<text x="91.4" y="78">VBATT</text>
<text x="115.8" y="78">AVCC1</text>
<text x="91.4" y="79.6">VCL</text>
<text x="91.4" y="87.7">VSS</text>
<text x="116" y="87.7">AVSS1</text>
<text x="84.9" y="121.9">P05</text>
<text x="84.9" y="123.5">P03</text>
<text x="84.9" y="125.1">P02</text>
<text x="84.9" y="120.2">P07</text>
<text x="139.6" y="121.9">MD/FINED</text>
<text x="142.7" y="123.5">EMLE</text>
<text x="142.8" y="120.2">RES#</text>
<text x="84.9" y="126.7">P01</text>
<text x="84.9" y="128.4">P00</text>
<text x="84.9" y="131.6">P17</text>
<text x="136.9" y="131.6">PF2/TDI/RXD1</text>
<text x="138.9" y="128.4">PF4/TRST#</text>
<text x="140.5" y="130">PF3/TMS</text>
<text x="144" y="126.7">PF5</text>
<text x="84.9" y="133.2">P16</text>
<text x="84.9" y="134.9">P15</text>
<text x="84.9" y="136.5">P14</text>
<text x="131.6" y="133.2">PF1/TCK/FINEC/SCK1</text>
<text x="136.3" y="134.9">PF0/TDO/TXD1</text>
<text x="84.9" y="138.1">P13</text>
<text x="84.9" y="139.7">P12</text>
<text x="84.9" y="141.4">P11</text>
<text x="84.9" y="143">P10</text>
<text x="137.1" y="139.7">PJ3/MTIOC3C</text>
<text x="139.8" y="143">USBA_DP</text>
<text x="144.1" y="138.1">PJ5</text>
<text x="84.9" y="146.3">P27</text>
<text x="84.9" y="147.9">P26</text>
<text x="84.9" y="149.5">P25</text>
<text x="139.6" y="144.6">USBA_DM</text>
<text x="139.7" y="149.5">USB0_DM</text>
<text x="140" y="147.9">USB0_DP</text>
<text x="84.9" y="151.1">P24</text>
<text x="84.9" y="152.7">P23</text>
<text x="84.9" y="154.4">P22</text>
<text x="84.9" y="156">P21</text>
<text x="144.5" y="152.7">NC</text>
<text x="258.8" y="154.4">1</text>
<text x="262.9" y="154.4">2</text>
<text x="84.9" y="160.9">P35</text>
<text x="84.9" y="157.6">P20</text>
<text x="142" y="159.3">EXTAL</text>
<text x="143" y="160.9">XTAL</text>
<text x="84.9" y="162.5">P34</text>
<text x="84.9" y="164.1">P33</text>
<text x="84.9" y="165.7">P32</text>
<text x="84.9" y="167.4">P31</text>
<text x="141.5" y="165.7">XCOUT</text>
<text x="143.2" y="164.1">XCIN</text>
<text x="84.9" y="169">P30</text>
<text x="175.9" y="182">1</text>
<text x="175.9" y="185.3">2</text>
<text x="181.6" y="185.3">3</text>
<text x="181.6" y="182">4</text>
</g>
<g font-size="1.4">
<text x="79.2" y="15.2">UC_VCC</text>
<text x="134.5" y="16.9">UC_VCC</text>
<text x="158.8" y="16.9">CON_VREFH0</text>
<text x="180" y="16.9">UC_VCC</text>
<text x="204.3" y="16.9">CON_AVCC0</text>
<text x="235.2" y="16.9">Board_3V3</text>
<text x="25.5" y="20.1">Microcontroller's pins are not described</text>
<text x="25.5" y="21.8">by the full pin function.</text>
<text x="25.5" y="23.4">For full pin function details, refer to</text>
<text x="25.5" y="25">RX71M datasheet.</text>
<text x="28.8" y="33.1">AVCCUSBA</text>
<text x="49.9" y="33.1">VCCUSBA</text>
<text x="71" y="33.1">VCCUSB</text>
<text x="126.3" y="39.6">GROUND</text>
<text x="67.8" y="57.5">GROUND</text>
<text x="196.2" y="54.9">AN000</text>
<text x="58" y="70.5">VBAT</text>
<text x="67.8" y="68.9">GROUND</text>
<text x="178.4" y="73.8">UC_VCC</text>
<text x="223.9" y="75.4">CON_AVSS0</text>
<text x="56.4" y="91.7">GROUND</text>
<text x="64.6" y="94.9">UC_VCC</text>
<text x="163.7" y="93.3">VCCUSB</text>
<text x="191.3" y="91.7">GROUND</text>
<text x="202.7" y="93.3">VCCUSBA</text>
<text x="233.6" y="93.3">AVCCUSBA</text>
<text x="64.6" y="111.2">GROUND</text>
<text x="163.7" y="111.2">GROUND</text>
<text x="233.6" y="111.2">GROUND</text>
<text x="69.4" y="119.3">(SW3)</text>
<text x="170.2" y="119.9">RESn</text>
<text x="25.7" y="120.1">ADTRG0n</text>
<text x="25.9" y="125">SCK6</text>
<text x="25.9" y="123.4">LED0_DA0</text>
<text x="25.9" y="121.7">LED1_DA1</text>
<text x="170.2" y="123.2">EMLE</text>
<text x="170.5" y="121.7">MD_FINED</text>
<text x="253.6" y="122.2">XTAL</text>
<text x="266" y="122.2">EXTAL</text>
<text x="25.9" y="131.5">SSITXD0_PIXD3_SDA2-DS</text>
<text x="25.9" y="126.6">RXD6_SSCL6</text>
<text x="25.9" y="128.2">TXD6_SSDA6</text>
<text x="170.2" y="126.4">SDPWREN</text>
<text x="170.2" y="128.1">TRSTn</text>
<text x="170.2" y="129.7">TMS</text>
<text x="170.2" y="131.3">TDI_RXD1</text>
<text x="25.7" y="134.7">PIXD0_IRQ5</text>
<text x="25.7" y="136.4">USB0OVRCURA</text>
<text x="25.9" y="133.1">USB0VBUS_USB0VBUSEN_SCL2-DS</text>
<text x="25.9" y="138">MTIOC0B_IRQ3</text>
<text x="69.4" y="133.9">(SW1)</text>
<text x="170.2" y="134.6">TDO_TXD1</text>
<text x="170.2" y="137.8">RXRTS_XDRIVE</text>
<text x="170.5" y="133.1">TCK_SCK1</text>
<text x="25.7" y="139.6">MTIC5U_IRQ2</text>
<text x="25.9" y="141.2">USBAVBUS_USBAVBUSEN_MTIC5V</text>
<text x="25.9" y="142.9">USBAOVRCURA_ALE_MTIC5W</text>
<text x="69.4" y="138.8">(SW2)</text>
<text x="170.5" y="142.9">USBADP</text>
<text x="170.5" y="139.6">CTS6RTS6_MTIOC3C</text>
<text x="25.7" y="149.4">HSYNC_MTCLKB</text>
<text x="25.9" y="146.1">LED3_MTIOC2B_BACKLIGHT</text>
<text x="25.9" y="147.7">LED2_MTIOC2A</text>
<text x="170.5" y="149.4">USB0DM</text>
<text x="170.5" y="147.7">USB0DP</text>
<text x="170.5" y="144.5">USBADM</text>
<text x="25.7" y="154.2">USBAOVRCURB_AUDIOMCLK_PIXD6_MTCLKC</text>
<text x="25.7" y="151">PIXCLK_MTCLKA</text>
<text x="25.9" y="152.6">SSISCK0_PIXD7_MTCLKD</text>
<text x="25.9" y="155.9">USBAEXICEN_SSIWS0_PIXD5_IRQ9</text>
<text x="25.7" y="160.7">NMI</text>
<text x="25.9" y="157.5">USBAID_SSIRXD0_PIXD4_MTIOC1A_IRQ8</text>
<text x="165.4" y="156.7">GROUND</text>
<text x="201.1" y="159">EXTAL</text>
<text x="201.1" y="160.6">XTAL</text>
<text x="201.1" y="157.3">CON_EXTAL</text>
<text x="25.9" y="162.3">ET0LINKSTA_MTIOC0A_IRQ4</text>
<text x="25.9" y="164">CRX0_PCKO_MTIOC0D</text>
<text x="25.9" y="165.6">CTX0_VSYNC_MTIOC0C_IRQ2-DS</text>
<text x="25.9" y="167.3">ET1MDC</text>
<text x="25.9" y="168.9">ET1MDIO</text>
<text x="251.5" y="171.3">GROUND</text>
<text x="191.3" y="177.8">(32.768kHz CL=3.7pF)</text>
<text x="154" y="184.3">GROUND</text>
<text x="227.6" y="185.8">Title</text>
<text x="227.6" y="190.7">Size</text>
<text x="234.1" y="187.4">RSK+RX71M [Micon-1]</text>
<text x="234.1" y="190.7">Document Number</text>
<text x="281.3" y="190.7">Rev</text>
<text x="165.4" y="192.4">GROUND</text>
<text x="227.6" y="195.5">Date:</text>
<text x="234.1" y="192.3">R20UT3216EG0100</text>
<text x="236.1" y="195.5">Thursday, March 05, 2015</text>
<text x="260.1" y="195.5">Sheet</text>
<text x="268.2" y="195.5">2</text>
<text x="273.1" y="195.5">of</text>
<text x="278" y="195.5">16</text>
<text x="282.9" y="192.3">1.00</text>
</g>
<g font-size="1.4" fill="#000080">
<text x="90.6" y="16.9">U1A</text>
<text x="90.6" y="18.5">RX71M_176LQFP</text>
<text x="139.3" y="21.8">R181</text>
<text x="144.2" y="21.8">0R</text>
<text x="150.7" y="21.8">R182</text>
<text x="155.6" y="21.8">0R(DNF)</text>
<text x="184.8" y="21.8">R184</text>
<text x="189.7" y="21.8">0R</text>
<text x="196.2" y="21.8">R183</text>
<text x="201.1" y="21.8">0R(DNF)</text>
<text x="240.1" y="28.2">R186</text>
<text x="240.1" y="29.9">0R</text>
<text x="35.3" y="41.3">T2</text>
<text x="38.5" y="41.3">AVCCUSBA(DNF)</text>
<text x="58" y="39.6">T23 VCCUSBA(DNF)</text>
<text x="75.9" y="38">T1</text>
<text x="79.2" y="38">VCCUSB(DNF)</text>
<text x="134.5" y="36.4">T5</text>
<text x="137.7" y="36.4">VREFH0(DNF)</text>
<text x="157.2" y="38">T3</text>
<text x="160.4" y="38">AVCC0(DNF)</text>
<text x="201.1" y="41.3">R185</text>
<text x="206" y="41.3">0R(DNF)</text>
<text x="129.6" y="47.8">C41</text>
<text x="142.6" y="47.8">C47</text>
<text x="170.2" y="47.8">C42</text>
<text x="180" y="47.8">C48</text>
<text x="74.3" y="49.4">R343</text>
<text x="79.2" y="49.4">2K2_1%</text>
<text x="129.6" y="49.4">100nF</text>
<text x="142.6" y="49.4">10nF</text>
<text x="150.7" y="49.4">10uF</text>
<text x="170.2" y="49.4">100nF</text>
<text x="180" y="49.4">10nF</text>
<text x="188.1" y="49.4">10uF</text>
<text x="225.5" y="52.6">RV1</text>
<text x="232" y="52.6">C121</text>
<text x="209.2" y="54.3">R463</text>
<text x="212.5" y="57.5">C118</text>
<text x="212.5" y="59.1">100nF</text>
<text x="214.1" y="54.3">0R</text>
<text x="225.5" y="54.3">10K</text>
<text x="232" y="54.3">100nF</text>
<text x="240.1" y="54.3">10uF</text>
<text x="155.6" y="64">T4</text>
<text x="158.8" y="64">AVSS0(DNF)</text>
<text x="155.6" y="70.5">R180</text>
<text x="160.4" y="70.5">0R</text>
<text x="202.7" y="70.5">R188</text>
<text x="207.6" y="70.5">0R</text>
<text x="214.1" y="70.5">R187</text>
<text x="219" y="70.5">0R(DNF)</text>
<text x="132.8" y="73.8">T6</text>
<text x="136.1" y="73.8">VREFL0(DNF)</text>
<text x="149.1" y="73.8">T7</text>
<text x="152.3" y="73.8">AVCC1(DNF)</text>
<text x="170.2" y="77">R189</text>
<text x="175.1" y="77">0R</text>
<text x="61.3" y="81.9">C28</text>
<text x="61.3" y="83.5">100nF</text>
<text x="71" y="81.9">C29</text>
<text x="71" y="83.5">220nF</text>
<text x="80.8" y="81.9">C30</text>
<text x="80.8" y="83.5">100nF(DNF)</text>
<text x="129.6" y="80.3">C43</text>
<text x="129.6" y="81.9">100nF</text>
<text x="141" y="80.3">C49</text>
<text x="141" y="81.9">10nF</text>
<text x="149.1" y="81.9">10uF</text>
<text x="170.2" y="86.8">R190</text>
<text x="175.1" y="86.8">0R</text>
<text x="149.1" y="91.7">T8</text>
<text x="152.3" y="91.7">AVSS1(DNF)</text>
<text x="217.3" y="94.9">L10</text>
<text x="69.4" y="101.4">C22</text>
<text x="77.6" y="101.4">C19</text>
<text x="85.7" y="101.4">C14</text>
<text x="93.8" y="101.4">C18</text>
<text x="101.9" y="101.4">C21</text>
<text x="110.1" y="101.4">C25</text>
<text x="118.2" y="101.4">C27</text>
<text x="126.3" y="101.4">C38</text>
<text x="134.5" y="101.4">C39</text>
<text x="142.6" y="101.4">C40</text>
<text x="168.6" y="101.4">C96</text>
<text x="173.5" y="96.5">R329</text>
<text x="178.4" y="96.5">0R</text>
<text x="207.6" y="101.4">C98</text>
<text x="217.3" y="96.5">BLM21PG300SN1</text>
<text x="238.5" y="101.4">C97</text>
<text x="69.4" y="103">100nF</text>
<text x="77.6" y="103">100nF</text>
<text x="85.7" y="103">100nF</text>
<text x="93.8" y="103">100nF</text>
<text x="101.9" y="103">100nF</text>
<text x="110.1" y="103">100nF</text>
<text x="118.2" y="103">100nF</text>
<text x="126.3" y="103">100nF</text>
<text x="134.5" y="103">100nF</text>
<text x="142.6" y="103">100nF</text>
<text x="150.7" y="103">10uF</text>
<text x="168.6" y="103">10nF</text>
<text x="188.1" y="103">47uF</text>
<text x="207.6" y="103">10nF</text>
<text x="238.5" y="103">10nF</text>
<text x="84.1" y="116">U1B</text>
<text x="84.1" y="117.6">RX71M_176LQFP</text>
<text x="256.4" y="133.9">R77</text>
<text x="256.4" y="135.6">0R</text>
<text x="269.4" y="133.9">R66</text>
<text x="269.4" y="135.6">0R</text>
<text x="258" y="145.3">R71</text>
<text x="258" y="146.9">TBD(DNF)</text>
<text x="158.8" y="151.8">R117</text>
<text x="163.7" y="151.8">10K</text>
<text x="258" y="150.2">X1</text>
<text x="258" y="151.8">24MHz</text>
<text x="181.6" y="156.7">R65</text>
<text x="186.5" y="156.7">0R(DNF)</text>
<text x="256.4" y="159.9">C20</text>
<text x="256.4" y="161.5">15pF</text>
<text x="269.4" y="159.9">C16</text>
<text x="269.4" y="161.5">15pF</text>
<text x="170.2" y="169.7">R88</text>
<text x="170.2" y="171.3">0R</text>
<text x="189.7" y="169.7">R87</text>
<text x="189.7" y="171.3">0R</text>
<text x="149.1" y="174.5">R105</text>
<text x="149.1" y="176.2">TBD(DNF)</text>
<text x="175.1" y="177.8">X2</text>
<text x="175.1" y="174.5">R89</text>
<text x="178.3" y="177.8">SSP-T7-FL</text>
<text x="180" y="174.5">TBD(DNF)</text>
<text x="163.7" y="182.7">C26</text>
<text x="163.7" y="184.3">5pF</text>
<text x="189.7" y="182.7">C24</text>
<text x="189.7" y="184.3">3pF</text>
</g>
<g font-size="1.4" fill="#00f">
<text x="149.6" y="47.8">+ C50</text>
<text x="186.9" y="47.8">+ C51</text>
<text x="239" y="52.6">+ C120</text>
<text x="148" y="80.3">+ C52</text>
<text x="149.6" y="101.4">+ C113</text>
<text x="186.9" y="101.4">+ C80</text>
</g>
<g font-size="1.2">
<text x="47.2" y="8.6">5</text>
<text x="100.3" y="8.6">4</text>
<text x="153.4" y="8.6">3</text>
<text x="206.5" y="8.6">2</text>
<text x="259.5" y="8.6">1</text>
<text x="19.5" y="33.4">D</text>
<text x="286.6" y="33.4">D</text>
<text x="19.5" y="80.1">C</text>
<text x="286.6" y="80.1">C</text>
<text x="19.5" y="126.8">B</text>
<text x="286.6" y="126.8">B</text>
<text x="19.5" y="173.5">A</text>
<text x="286.6" y="173.5">A</text>
<text x="47.2" y="197">5</text>
<text x="100.3" y="197">4</text>
<text x="153.4" y="197">3</text>
<text x="206.5" y="197">2</text>
<text x="259.5" y="197">1</text>
</g>
</svg>
